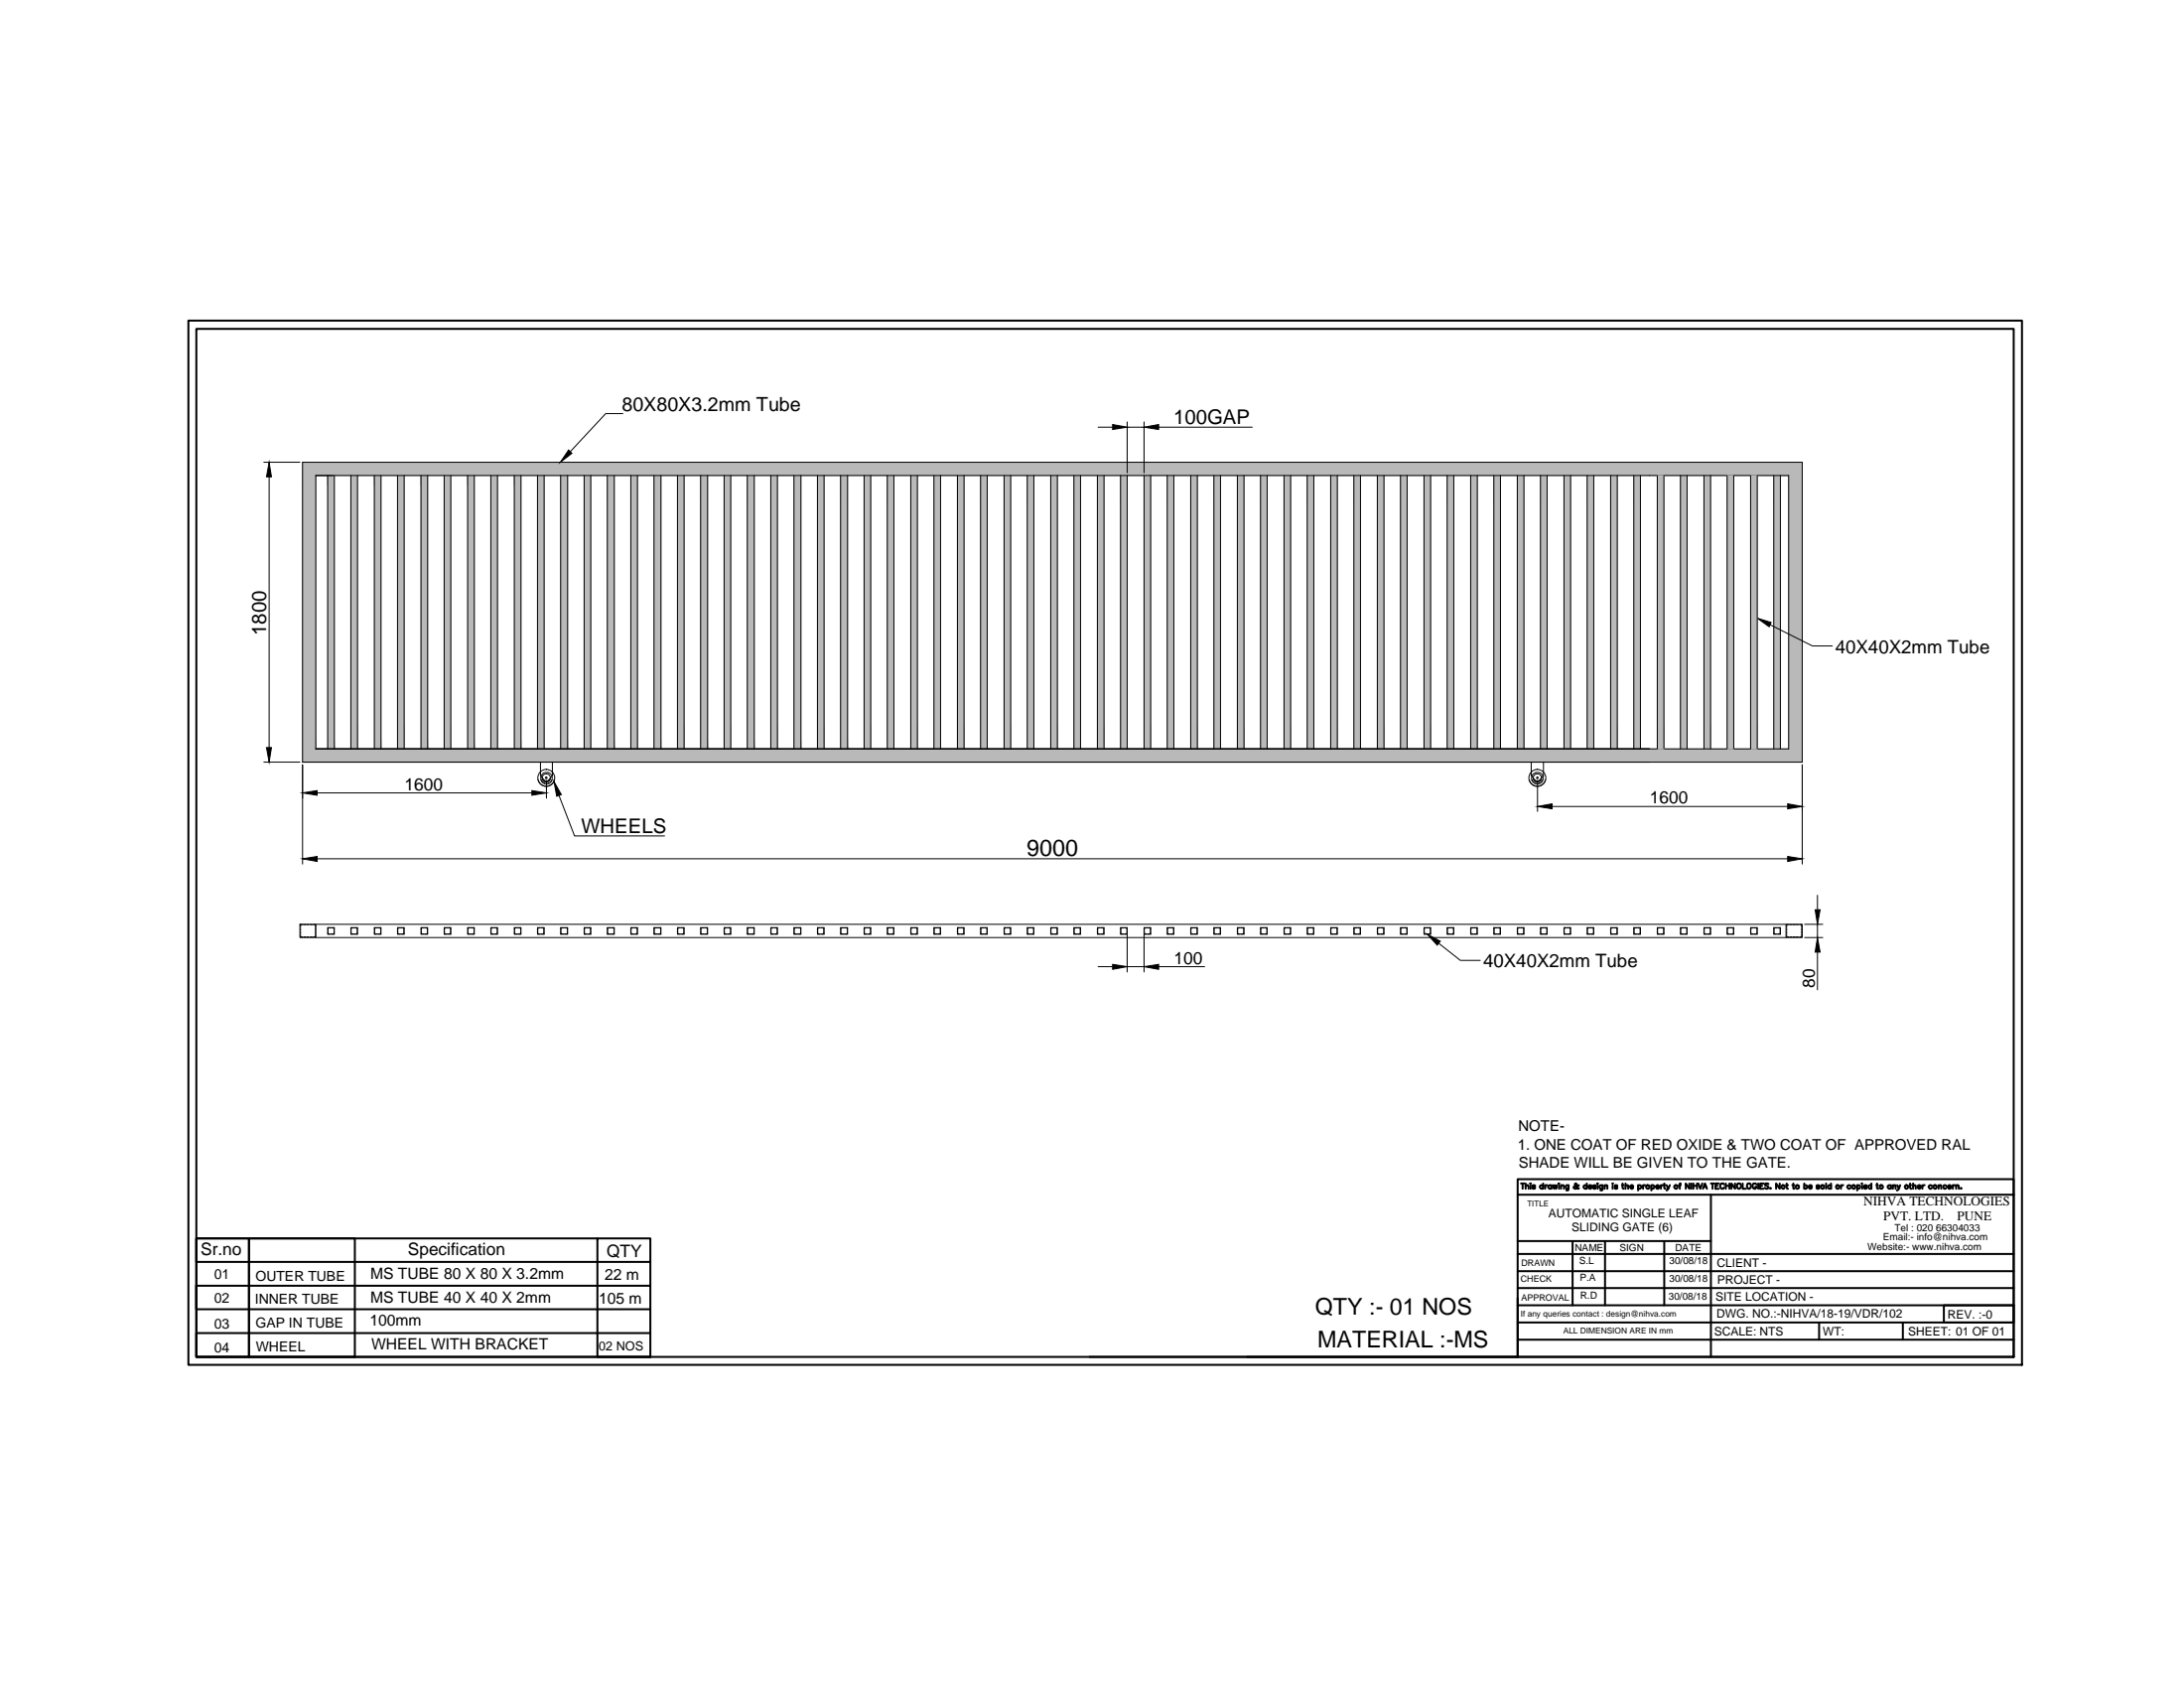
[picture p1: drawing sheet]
<svg xmlns="http://www.w3.org/2000/svg" width="279mm" height="216mm" viewBox="0 0 279 216" stroke-linecap="round" stroke-linejoin="round" font-family="sans-serif">
<!-- layer: 0 -->
<g fill="#b9b9b9" stroke="#b9b9b9" stroke-width=".13">
<path d="M226.9 60.8v35h.9zM226.9 60.8h.9v35z"/>
<path d="M215 60.8v35h.8zM215 60.8h.8v35z"/>
<path d="M218 60.8v35h.8zM218 60.8h.8v35z"/>
<path d="M38.7 59.1v1.7h191.9zM38.7 59.1h191.9v1.7z"/>
<path d="M228.8 60.8v35h1.8zM228.8 60.8h1.8v35z"/>
<path d="M38.7 60.8v35h1.7zM38.7 60.8h1.7v35z"/>
<path d="M38.7 95.8v1.7h191.9zM38.7 95.8h191.9v1.7z"/>
<path d="M41.9 60.8v35h.9zM41.9 60.8h.9v35z"/>
<path d="M116.5 60.8v35h.9zM116.5 60.8h.9v35z"/>
<path d="M113.5 60.8v35h.9zM113.5 60.8h.9v35z"/>
<path d="M110.5 60.8v35h.9zM110.5 60.8h.9v35z"/>
<path d="M107.5 60.8v35h.9zM107.5 60.8h.9v35z"/>
<path d="M104.6 60.8v35h.8zM104.6 60.8h.8v35z"/>
<path d="M101.6 60.8v35h.9zM101.6 60.8h.9v35z"/>
<path d="M98.6 60.8v35h.9zM98.6 60.8h.9v35z"/>
<path d="M95.6 60.8v35h.9zM95.6 60.8h.9v35z"/>
<path d="M92.6 60.8v35h.9zM92.6 60.8h.9v35z"/>
<path d="M89.6 60.8v35h.9zM89.6 60.8h.9v35z"/>
<path d="M86.7 60.8v35h.8zM86.7 60.8h.8v35z"/>
<path d="M83.7 60.8v35h.9zM83.7 60.8h.9v35z"/>
<path d="M80.7 60.8v35h.8zM80.7 60.8h.8v35z"/>
<path d="M77.7 60.8v35h.9zM77.7 60.8h.9v35z"/>
<path d="M74.7 60.8v35h.9zM74.7 60.8h.9v35z"/>
<path d="M71.7 60.8v35h.9zM71.7 60.8h.9v35z"/>
<path d="M68.8 60.8v35h.8zM68.8 60.8h.8v35z"/>
<path d="M65.8 60.8v35h.8zM65.8 60.8h.8v35z"/>
<path d="M62.8 60.8v35h.8zM62.8 60.8h.8v35z"/>
<path d="M59.8 60.8v35h.9zM59.8 60.8h.9v35z"/>
<path d="M56.8 60.8v35h.9zM56.8 60.8h.9v35z"/>
<path d="M53.9 60.8v35h.8zM53.9 60.8h.8v35z"/>
<path d="M50.9 60.8v35h.8zM50.9 60.8h.8v35z"/>
<path d="M47.9 60.8v35h.8zM47.9 60.8h.8v35z"/>
<path d="M44.9 60.8v35h.8zM44.9 60.8h.8v35z"/>
<path d="M191.1 60.8v35h.9zM191.1 60.8h.9v35z"/>
<path d="M194.1 60.8v35h.9zM194.1 60.8h.9v35z"/>
<path d="M197.1 60.8v35h.8zM197.1 60.8h.8v35z"/>
<path d="M200.1 60.8v35h.8zM200.1 60.8h.8v35z"/>
<path d="M203 60.8v35h.9zM203 60.8h.9v35z"/>
<path d="M206.1 60.8v35h.8zM206.1 60.8h.8v35z"/>
<path d="M209 60.8v35h.9zM209 60.8h.9v35z"/>
<path d="M131.4 60.8v35h.9zM131.4 60.8h.9v35z"/>
<path d="M128.5 60.8v35h.8zM128.5 60.8h.8v35z"/>
<path d="M125.4 60.8v35h.9zM125.4 60.8h.9v35z"/>
<path d="M122.5 60.8v35h.8zM122.5 60.8h.8v35z"/>
<path d="M119.5 60.8v35h.8zM119.5 60.8h.8v35z"/>
<path d="M188.1 60.8v35h.9zM188.1 60.8h.9v35z"/>
<path d="M185.1 60.8v35h.9zM185.1 60.8h.9v35z"/>
<path d="M182.2 60.8v35h.8zM182.2 60.8h.8v35z"/>
<path d="M179.2 60.8v35h.8zM179.2 60.8h.8v35z"/>
<path d="M176.2 60.8v35h.9zM176.2 60.8h.9v35z"/>
<path d="M173.2 60.8v35h.8zM173.2 60.8h.8v35z"/>
<path d="M170.2 60.8v35h.9zM170.2 60.8h.9v35z"/>
<path d="M167.2 60.8v35h.9zM167.2 60.8h.9v35z"/>
<path d="M164.3 60.8v35h.8zM164.3 60.8h.8v35z"/>
<path d="M161.3 60.8v35h.8zM161.3 60.8h.8v35z"/>
<path d="M158.3 60.8v35h.8zM158.3 60.8h.8v35z"/>
<path d="M155.3 60.8v35h.8zM155.3 60.8h.8v35z"/>
<path d="M152.3 60.8v35h.9zM152.3 60.8h.9v35z"/>
<path d="M149.3 60.8v35h.9zM149.3 60.8h.9v35z"/>
<path d="M146.4 60.8v35h.8zM146.4 60.8h.8v35z"/>
<path d="M143.4 60.8v35h.8zM143.4 60.8h.8v35z"/>
<path d="M140.4 60.8v35h.8zM140.4 60.8h.8v35z"/>
<path d="M137.4 60.8v35h.8zM137.4 60.8h.8v35z"/>
<path d="M134.4 60.8v35h.9zM134.4 60.8h.9v35z"/>
<path d="M212 60.8v35h.9zM212 60.8h.9v35z"/>
<path d="M221 60.8v35h.8zM221 60.8h.8v35z"/>
<path d="M224 60.8v35h.8zM224 60.8h.8v35z"/>
</g>
<g fill="none" stroke="#000" stroke-width=".13">
<path d="M33.8 59.1h4.6M38.7 59.1h191.9v38.4h-191.9zM79.7 52.9h-2.2l-4.5 4.9M140.5 54.6h1.8M144.2 54v6.5M144.2 54.6h2.2M146.4 54v6.5M148.2 54.6h12M34.4 61v34.6M40.4 60.8h188.4v35h-188.4zM41.9 60.8v35M42.8 60.8v35"/>
<path d="M44.9 60.8v35M45.7 60.8v35M47.9 60.8v35M48.7 60.8v35M50.9 60.8v35M51.7 60.8v35M53.9 60.8v35M54.7 60.8v35M56.8 60.8v35M57.7 60.8v35M59.8 60.8v35M60.7 60.8v35"/>
<path d="M62.8 60.8v35M63.6 60.8v35M65.8 60.8v35M66.6 60.8v35M68.8 60.8v35M69.6 60.8v35M71.7 60.8v35M72.6 60.8v35M74.7 60.8v35M75.6 60.8v35M77.7 60.8v35M78.6 60.8v35"/>
<path d="M80.7 60.8v35M81.5 60.8v35M83.7 60.8v35M84.6 60.8v35M86.7 60.8v35M87.5 60.8v35M89.6 60.8v35M90.5 60.8v35M92.6 60.8v35M93.5 60.8v35M95.6 60.8v35M96.5 60.8v35"/>
<path d="M98.6 60.8v35M99.5 60.8v35M101.6 60.8v35M102.5 60.8v35M104.6 60.8v35M105.4 60.8v35M107.5 60.8v35M108.4 60.8v35M110.5 60.8v35M111.4 60.8v35M113.5 60.8v35M114.4 60.8v35"/>
<path d="M116.5 60.8v35M117.4 60.8v35M119.5 60.8v35M120.3 60.8v35M122.5 60.8v35M123.3 60.8v35M125.4 60.8v35M126.3 60.8v35M128.5 60.8v35M129.3 60.8v35M131.4 60.8v35M132.3 60.8v35"/>
<path d="M134.4 60.8v35M135.3 60.8v35M137.4 60.8v35M138.2 60.8v35M140.4 60.8v35M141.2 60.8v35M143.4 60.8v35M144.2 60.8v35M146.4 60.8v35M147.2 60.8v35M149.3 60.8v35M150.2 60.8v35"/>
<path d="M152.3 60.8v35M153.2 60.8v35M155.3 60.8v35M156.1 60.8v35M158.3 60.8v35M159.1 60.8v35M161.3 60.8v35M162.1 60.8v35M164.3 60.8v35M165.1 60.8v35M167.2 60.8v35M168.1 60.8v35"/>
<path d="M170.2 60.8v35M171.1 60.8v35M173.2 60.8v35M174 60.8v35M176.2 60.8v35M177.1 60.8v35M179.2 60.8v35M180 60.8v35M182.2 60.8v35M183 60.8v35M185.1 60.8v35M186 60.8v35"/>
<path d="M188.1 60.8v35M189 60.8v35M191.1 60.8v35M192 60.8v35M194.1 60.8v35M195 60.8v35M197.1 60.8v35M197.9 60.8v35M200.1 60.8v35M200.9 60.8v35M203 60.8v35M203.9 60.8v35"/>
<path d="M206.1 60.8v35M206.9 60.8v35M209 60.8v35M209.9 60.8v35M212 60.8v35M212.9 60.8v35M215 60.8v35M215.8 60.8v35M218 60.8v35M218.8 60.8v35M221 60.8v35M221.8 60.8v35"/>
<path d="M224 60.8v35M224.8 60.8v35M226.5 79.9l5.4 2.7h2.5M226.9 60.8v35M227.8 60.8v35M33.8 97.5h4.6M38.7 97.8v12.7M68.8 99.7a1.08 1.08 0 0 0 1.1 .9 1.08 1.08 0 0 0 1-.9M69.1 97.5v1.7l.6 .7h.4l.6-.7v-1.7M69.2 99.4v.2M69.2 99.8l.1 .1M69.2 99.6v.2"/>
<path d="M69.2 99.8l.2 .2M69.2 99.2v.1M69.4 100v.1M69.4 99l-.1 .2M69.4 99.7a.53 .53 0 0 0 .5 .3 .53 .53 0 0 0 .5-.3M69.5 98.9l-.1 .1M69.7 98.8l-.2 .1M69.7 98.8h.2M69.9 99.9v2.2M69.9 98.8h.2M70.1 98.8l.1 .1M70.3 98.9l.1 .1"/>
<path d="M70.5 99v.1M70.5 99.9l-.2 .2M70.6 99.2v.1M70.6 99.9v-.1l-.1 .2M70.6 99.4l.1 .1M70.6 99.6v.1M195.6 99.7a1.08 1.08 0 0 0 1.1 .9 1.08 1.08 0 0 0 1-.9M195.9 97.5v1.7l.5 .7h.5l.6-.7v-1.7M195.9 99.4v.2M195.9 99.6l.1 .3M196 99.2v.1M196 99.8l.1 .1"/>
<path d="M196.1 99.9v.1M196.1 100l.3 .2M196.1 99l-.1 .2M196.2 99.7a.53 .53 0 0 0 .5 .3 .53 .53 0 0 0 .5-.3M196.3 98.9l-.2 .1M196.4 98.8l-.1 .1M196.5 98.8h.1M196.7 98.8h.1M196.7 99.9v3.9M196.9 98.8l.1 .1M197.1 98.9l.1 .1M197.2 99.9l-.1 .2"/>
<path d="M197.2 99l.1 .1M197.3 99.2l.1 .1M197.3 99.9l.1-.1-.2 .2M197.4 99.4v.1M197.4 99.6v.1M230.6 97.8v12.7M38.4 118.2h192.2v1.7h-192.2zM38.5 119.5v.3h.2M38.5 118.7v.3M38.5 119.1v.3M38.7 118.3h-.2v.3M38.8 119.8h.3"/>
<path d="M38.8 118.3h.3M39.3 119.8h.2M39.3 118.3h.2M39.7 119.8h.2M39.7 118.3h.2M40.1 118.3h.3v.3M40.4 118.7v.3M40.4 119.1v.3M40.4 119.5v.3h-.3M40.4 118.2v1.7M40.6 109.8h188.1M40.6 101.4h27.4"/>
<path d="M41.9 118.6h.9v.9h-.9zM42 119.1v.4h.3M42.3 118.7h-.3v.3M42.4 118.7h.3v.3M42.7 119.1v.4h-.3M44.9 118.6h.8v.9h-.8zM44.9 119.1v.4h.4M45.3 118.7h-.4v.3M45.4 118.7h.3v.3M45.7 119.1v.4h-.3M47.9 118.6h.8v.9h-.8zM47.9 119.1v.4h.3"/>
<path d="M48.2 118.7h-.3v.3M48.4 118.7h.3v.3M48.7 119.1v.4h-.3M50.9 118.6h.8v.9h-.8zM50.9 119.1v.4h.3M51.2 118.7h-.3v.3M51.4 118.7h.3v.3M51.7 119.1v.4h-.3M53.9 118.6h.8v.9h-.8zM53.9 119.1v.4h.3M54.2 118.7h-.3v.3M54.3 118.7h.4v.3"/>
<path d="M54.7 119.1v.4h-.4M56.8 118.6h.9v.9h-.9zM56.9 119.1v.4h.3M57.2 118.7h-.3v.3M57.3 118.7h.3v.3M57.6 119.1v.4h-.3M59.8 118.6h.9v.9h-.9zM59.9 119.1v.4h.3M60.2 118.7h-.3v.3M60.3 118.7h.3v.3M60.6 119.1v.4h-.3M62.8 118.6h.8v.9h-.8z"/>
<path d="M62.8 119.1v.4h.3M63.1 118.7h-.3v.3M63.3 118.7h.3v.3M63.6 119.1v.4h-.3M65.8 118.6h.8v.9h-.8zM65.8 119.1v.4h.3M66.1 118.7h-.3v.3M66.3 118.7h.3v.3M66.6 119.1v.4h-.3M68.8 118.6h.8v.9h-.8zM68.8 119.1v.4h.3M69.1 118.7h-.3v.3"/>
<path d="M69.3 118.7h.3v.3M69.4 100.1h.1M69.5 100.1l.1 .1M69.6 100.1l.1 .1M69.6 119.1v.4h-.3M69.7 100.2h.1M69.7 100.2l.2 .1M69.9 100.2h.1M70.2 100.2l-.3 .1M70.2 100.1v.1M70.4 100.1l-.2 .1M71.5 101.8l2 5.1h11.5"/>
<path d="M71.7 118.6h.9v.9h-.9zM71.8 119.1v.4h.3M72.1 118.7h-.3v.3M72.2 118.7h.4v.3M72.6 119.1v.4h-.4M74.7 118.6h.9v.9h-.9zM74.8 119.1v.4h.3M75.1 118.7h-.3v.3M75.2 118.7h.3v.3M75.5 119.1v.4h-.3M77.7 118.6h.9v.9h-.9zM77.7 119.1v.4h.4"/>
<path d="M78.1 118.7h-.4v.3M78.2 118.7h.3v.3M78.5 119.1v.4h-.3M80.7 118.6h.8v.9h-.8zM80.7 119.1v.4h.3M81 118.7h-.3v.3M81.2 118.7h.3v.3M81.5 119.1v.4h-.3M83.7 118.6h.9v.9h-.9zM83.7 119.1v.4h.3M84 118.7h-.3v.3M84.2 118.7h.3v.3"/>
<path d="M84.5 119.1v.4h-.3M86.7 118.6h.8v.9h-.8zM86.7 119.1v.4h.3M87 118.7h-.3v.3M87.2 118.7h.3v.3M87.5 119.1v.4h-.3M89.6 118.6h.9v.9h-.9zM89.7 119.1v.4h.3M90 118.7h-.3v.3M90.1 118.7h.4v.3M90.5 119.1v.4h-.4M92.6 118.6h.9v.9h-.9z"/>
<path d="M92.7 119.1v.4h.3M93 118.7h-.3v.3M93.1 118.7h.3v.3M93.4 119.1v.4h-.3M95.6 118.6h.9v.9h-.9zM95.6 119.1v.4h.4M96 118.7h-.4v.3M96.1 118.7h.3v.3M96.4 119.1v.4h-.3M98.6 118.6h.9v.9h-.9zM98.7 119.1v.4h.2M98.9 118.7h-.2v.3"/>
<path d="M99.1 118.7h.3v.3M99.4 119.1v.4h-.3M101.6 118.6h.9v.9h-.9zM101.6 119.1v.4h.4M102 118.7h-.4v.3M102.1 118.7h.3v.3M102.4 119.1v.4h-.3M104.6 118.6h.8v.9h-.8zM104.6 119.1v.4h.3M104.9 118.7h-.3v.3M105.1 118.7h.3v.3M105.4 119.1v.4h-.3"/>
<path d="M107.5 118.6h.9v.9h-.9zM107.6 119.1v.4h.3M107.9 118.7h-.3v.3M108 118.7h.4v.3M108.4 119.1v.4h-.4M110.5 118.6h.9v.9h-.9zM110.6 119.1v.4h.3M110.9 118.7h-.3v.3M111.1 118.7h.3v.3M111.4 119.1v.4h-.3M113.5 118.6h.9v.9h-.9zM113.6 119.1v.4h.3"/>
<path d="M113.9 118.7h-.3v.3M114 118.7h.3v.3M114.3 119.1v.4h-.3M116.5 118.6h.9v.9h-.9zM116.6 119.1v.4h.3M116.9 118.7h-.3v.3M117 118.7h.3v.3M117.3 119.1v.4h-.3M119.5 118.6h.8v.9h-.8zM119.5 119.1v.4h.4M119.9 118.7h-.4v.3M120 118.7h.3v.3"/>
<path d="M120.3 119.1v.4h-.3M122.5 118.6h.8v.9h-.8zM122.5 119.1v.4h.3M122.8 118.7h-.3v.3M123 118.7h.3v.3M123.3 119.1v.4h-.3M125.4 118.6h.9v.9h-.9zM125.5 119.1v.4h.3M125.8 118.7h-.3v.3M126 118.7h.3v.3M126.3 119.1v.4h-.3M128.5 118.6h.8v.9h-.8z"/>
<path d="M128.5 119.1v.4h.3M128.8 118.7h-.3v.3M128.9 118.7h.4v.3M129.3 119.1v.4h-.4M131.4 118.6h.9v.9h-.9zM131.5 119.1v.4h.3M131.8 118.7h-.3v.3M131.9 118.7h.3v.3M132.2 119.1v.4h-.3M134.4 118.6h.9v.9h-.9zM134.5 119.1v.4h.3M134.8 118.7h-.3v.3"/>
<path d="M134.9 118.7h.3v.3M135.2 119.1v.4h-.3M137.4 118.6h.8v.9h-.8zM137.4 119.1v.4h.4M137.8 118.7h-.4v.3M137.9 118.7h.3v.3M138.2 119.1v.4h-.3M140.4 118.6h.8v.9h-.8zM140.4 119.1v.4h.3M140.7 118.7h-.3v.3M140.9 118.7h.3v.3M141.2 119.1v.4h-.3"/>
<path d="M143.4 119.1v.4h.3M143.7 118.7h-.3v.3M143.9 118.7h.3v.3M144.2 119.1v.4h-.3M144.2 119.5h-.8v-.9h.8v5.7M146.4 119.5h.8v-.9h-.8v5.7M146.4 119.1v.4h.3M146.7 118.7h-.3v.3M146.8 118.7h.4v.3M147.2 119.1v.4h-.4M149.3 118.6h.9v.9h-.9zM149.4 119.1v.4h.3"/>
<path d="M149.7 118.7h-.3v.3M149.8 118.7h.3v.3M150.1 119.1v.4h-.3M152.3 118.6h.9v.9h-.9zM152.4 119.1v.4h.3M152.7 118.7h-.3v.3M152.8 118.7h.3v.3M153.1 119.1v.4h-.3M155.3 118.6h.8v.9h-.8zM155.3 119.1v.4h.4M155.7 118.7h-.4v.3M155.8 118.7h.3v.3"/>
<path d="M156.1 119.1v.4h-.3M158.3 118.6h.8v.9h-.8zM158.3 119.1v.4h.3M158.6 118.7h-.3v.3M158.8 118.7h.3v.3M159.1 119.1v.4h-.3M161.3 118.6h.8v.9h-.8zM161.3 119.1v.4h.3M161.6 118.7h-.3v.3M161.8 118.7h.3v.3M162.1 119.1v.4h-.3M164.3 118.6h.8v.9h-.8z"/>
<path d="M164.3 119.1v.4h.3M164.6 118.7h-.3v.3M164.7 118.7h.4v.3M165.1 119.1v.4h-.4M167.2 118.6h.9v.9h-.9zM167.3 119.1v.4h.3M167.6 118.7h-.3v.3M167.7 118.7h.3v.3M168 119.1v.4h-.3M170.2 118.6h.9v.9h-.9zM170.3 119.1v.4h.3M170.6 118.7h-.3v.3"/>
<path d="M170.7 118.7h.3v.3M171 119.1v.4h-.3M173.2 118.6h.8v.9h-.8zM173.2 119.1v.4h.4M173.6 118.7h-.4v.3M173.7 118.7h.3v.3M174 119.1v.4h-.3M176.2 118.6h.9v.9h-.9zM176.2 119.1v.4h.3M176.5 118.7h-.3v.3M176.7 118.7h.3v.3M177 119.1v.4h-.3"/>
<path d="M179.2 118.6h.8v.9h-.8zM179.2 119.1v.4h.3M179.5 118.7h-.3v.3M179.7 118.7h.3v.3M180 119.1v.4h-.3M182.2 118.6h.8v.9h-.8zM182.2 119.1v.4h.3M182.5 118.7h-.3v.3M182.6 118.7h.4v.3M183 119.1v.4h-.4M185.1 118.6h.9v.9h-.9zM185.2 119.1v.4h.3"/>
<path d="M185.5 118.7h-.3v.3M185.6 118.7h.3v.3M185.9 119.1v.4h-.3M188.1 118.6h.9v.9h-.9zM188.2 119.1v.4h.3M188.5 118.7h-.3v.3M188.6 118.7h.3v.3M188.9 119.1v.4h-.3M191.1 118.6h.9v.9h-.9zM191.1 119.1v.4h.4M191.5 118.7h-.4v.3M191.6 118.7h.3v.3"/>
<path d="M191.9 119.1v.4h-.3M194.1 118.6h.9v.9h-.9zM194.2 119.1v.4h.3M194.5 118.7h-.3v.3M194.6 118.7h.3v.3M194.9 119.1v.4h-.3M196.3 100.1l.3 .1M196.5 100.2l.2 .1M196.6 100.2h.2M196.9 100.2l-.2 .1M197 100.1l-.1 .1M197.1 118.6h.8v.9h-.8z"/>
<path d="M197.1 100.1l-.1 .1M197.1 119.1v.4h.4M197.5 118.7h-.4v.3M197.6 118.7h.3v.3M197.9 119.1v.4h-.3M198.6 103.2h30.1M200.1 118.6h.8v.9h-.8zM200.1 119.1v.4h.3M200.4 118.7h-.3v.3M200.5 118.7h.4v.3M200.9 119.1v.4h-.4M203 118.6h.9v.9h-.9z"/>
<path d="M203.1 119.1v.4h.3M203.4 118.7h-.3v.3M203.6 118.7h.2v.3M203.8 119.1v.4h-.2M206.1 118.6h.8v.9h-.8zM206.1 119.1v.4h.3M206.4 118.7h-.3v.3M206.5 118.7h.4v.3M206.9 119.1v.4h-.4M209 118.6h.9v.9h-.9zM209.1 119.1v.4h.3M209.4 118.7h-.3v.3"/>
<path d="M209.5 118.7h.3v.3M209.8 119.1v.4h-.3M212 118.6h.9v.9h-.9zM212.1 119.1v.4h.3M212.4 118.7h-.3v.3M212.5 118.7h.3v.3M212.8 119.1v.4h-.3M215 118.6h.8v.9h-.8zM215 119.1v.4h.4M215.4 118.7h-.4v.3M215.5 118.7h.3v.3M215.8 119.1v.4h-.3"/>
<path d="M218 118.6h.8v.9h-.8zM218 119.1v.4h.3M218.3 118.7h-.3v.3M218.5 118.7h.3v.3M218.8 119.1v.4h-.3M221 118.6h.8v.9h-.8zM221 119.1v.4h.3M221.3 118.7h-.3v.3M221.5 118.7h.3v.3M221.8 119.1v.4h-.3M224 118.6h.8v.9h-.8zM224 119.1v.4h.3"/>
<path d="M224.3 118.7h-.3v.3M224.4 118.7h.4v.3M224.8 119.1v.4h-.4M226.9 118.6h.9v.9h-.9zM227 119.1v.4h.3M227.3 118.7h-.3v.3M227.4 118.7h.3v.3M227.7 119.1v.4h-.3M228.5 118.2v1.7M228.6 119.5v.3h.3M228.6 118.7v.3M228.6 119.1v.3"/>
<path d="M228.9 118.3h-.3v.3M229 119.8h.2M229 118.3h.2M229.4 119.8h.3M229.4 118.3h.3M229.8 119.8h.3M229.8 118.3h.3M230.2 118.3h.3v.3M230.5 119.5v.3h-.3M230.5 118.7v.3M230.5 119.1v.3M230.9 118.2h2.3"/>
<path d="M230.9 119.9h2.3M232.5 114.5v1.9M232.5 118.2v1.7M140.5 123.6h1.8M144.2 123.6h2.2M148.2 123.6h5.9M184 120.6l2.8 2.2h2.6M232.5 121.8v4.8"/>
<circle cx="69.9" cy="99.5" r="1.08"/>
<circle cx="69.9" cy="99.5" r=".53"/>
<circle cx="69.9" cy="99.5" r=".11"/>
<circle cx="196.7" cy="99.5" r="1.08"/>
<circle cx="196.7" cy="99.5" r=".11"/>
<circle cx="196.7" cy="99.5" r=".53"/>
</g>
<g fill="#000" stroke="#000" stroke-width=".13">
<path d="M72.7 57.6l.5 .4-1.5 1.1zM142.3 54.3l1.9 .3-1.9 .3zM146.4 54.6l1.8-.3v.6zM34.4 59.1l.3 1.9h-.6zM34.1 95.6h.6l-.3 1.9zM224.8 79.1l1.8 .5-.3 .6zM38.7 109.8l1.9-.3v.7zM38.7 101.4l1.9-.3v.6zM68 101.1l1.9 .3-1.9 .3zM70.9 100l.9 1.6-.6 .2zM196.7 103.2l1.9-.4v.6zM228.7 109.5l1.9 .3-1.9 .4z"/>
<path d="M228.7 102.8l1.9 .4-1.9 .2zM232.2 116.4h.6l-.3 1.8zM142.3 123.3l1.9 .3-1.9 .4zM146.4 123.6l1.8-.3v.7zM182.6 119.5l1.6 .9-.3 .5zM232.5 119.9l.3 1.9h-.6z"/>
</g>
<g fill="none" stroke="#000" stroke-width=".25">
<path d="M24.1 41h234.6v133.6h-234.6zM25.1 42.1h232.5v131.5h-232.5zM25.1 158.4h6.7v15.2h-6.7zM31.8 158.4h13.6v15.2h-13.6zM76.4 158.4h-51.3v3h58.1M76.4 158.4h6.8v15.2h-6.8zM194.2 152.8v20.8M194.2 158.7h24.7M194.6 151.4h.4M194.8 151.4v.6M195.2 151.7l.3-.1 .1 .4M195.2 151.4v.6"/>
<path d="M195.8 151.4h.1M195.8 151.6v.4M196.4 151.7l-.1-.1-.3 .1 .1 .1h.2l.1 .2h-.2l-.2-.1M197.4 151.7a.23 .23 0 0 0-.3-.1 .23 .23 0 0 0 0 .4 .23 .23 0 0 0 .3-.1M197.4 151.4v.6M197.7 151.6v.4M197.9 151.6h-.1l-.1 .2M198.5 151.7a.23 .23 0 0 0-.4-.1 .23 .23 0 0 0 0 .4 .23 .23 0 0 0 .4-.1M198.5 151.6v.4M198.7 151.6l.1 .4 .1-.4 .2 .4 .1-.4M199.4 151.4h.1zM199.4 151.6v.4"/>
<path d="M199.7 151.7l.2-.1h.1l.1 .4M199.7 151.6v.4M200.7 151.6l-.1 .6h-.2M200.7 151.7l-.2-.1a.23 .23 0 0 0-.2 .3 .23 .23 0 0 0 .3 .1l.1-.1M201.2 158.7v8.2M202 151.6h-.1a.44 .44 0 0 1-.5 .4l-.1-.2 .4-.3-.1-.1h-.1v.2l.3 .4h.1h.1M203 151.7a.23 .23 0 0 0-.3-.1 .23 .23 0 0 0 0 .4 .23 .23 0 0 0 .3-.1M203 151.4v.6M203.2 151.8h.4v-.2a.23 .23 0 0 0-.4 .2 .23 .23 0 0 0 .4 .2v-.1M204.2 151.7l-.2-.1-.2 .1 .1 .1h.2v.2h-.2l-.1-.1M204.4 151.4h.1M204.4 151.6v.4"/>
<path d="M205 151.6v.6h-.3M205 151.7a.23 .23 0 0 0-.3-.1 .23 .23 0 0 0 0 .4 .23 .23 0 0 0 .3-.1M205.3 151.7l.2-.1h.1v.4M205.3 151.6v.4M205.3 158.7v8.2M206.3 151.4h.1M206.3 151.6v.4M206.9 151.7l-.1-.1-.2 .1v.1h.3v.2h-.2l-.1-.1M207.5 151.6h.2M207.6 151.4v.5l.1 .1M208 151.7l.1-.1h.2v.4M208 151.4v.6"/>
<path d="M208.5 151.8h.4l-.1-.2a.23 .23 0 0 0-.2 .3 .23 .23 0 0 0 .3 .1v-.1M209.6 151.7a.23 .23 0 0 1 .3-.1 .23 .23 0 0 1 0 .4 .23 .23 0 0 1-.3-.1M209.6 151.6v.7M210.2 151.6v.4M210.5 151.6h-.2l-.1 .2M211.3 151.7l.1-.1a.23 .23 0 0 1 .2 .3 .23 .23 0 0 1-.3 .1v-.1M211.3 151.6v.7M211.9 151.8h.3l-.1-.2a.23 .23 0 0 0-.2 .3 .23 .23 0 0 0 .3 .1v-.1M212.5 151.6v.4M212.7 151.6l-.2 .1v.1M212.8 151.6h.2M212.9 151.4v.5l.2 .1"/>
<path d="M212.9 158.7v8.2M213.2 151.6l.2 .4 .2-.4M213.4 152l-.2 .3M214.8 151.6h.2M215 151.4h-.1v.6M216.1 151.4v.6l-.4-.6v.6M216.4 151.4v.6M216.6 151.4v.6M216.6 151.7h.5M217.1 151.4v.6M217.3 151.4l.2 .6 .3-.6M217.9 152l.2-.6 .3 .6"/>
<path d="M217.9 151.8h.4M218.9 151.4h.4M218.9 152.8v20.8M219.1 151.4v.6M219.5 151.7h.2M219.9 151.4h-.4v.6h.4M220.6 151.5a.27 .27 0 0 0-.3-.1 .27 .27 0 0 0-.2 .2v.2a.26 .26 0 0 0 .2 .2 .26 .26 0 0 0 .3-.1M220.8 151.7h.4M220.8 151.4v.6M221.2 151.4v.6M222 151.4v.6l-.5-.6v.6M222.2 151.5a.27 .27 0 0 1 .3-.1 .27 .27 0 0 1 .2 .2v.2a.25 .25 0 0 1-.2 .3 .25 .25 0 0 1-.3-.3z"/>
<path d="M222.9 151.4v.6h.5M223.5 151.5l.1-.1a.34 .34 0 0 1 .4 .3 .34 .34 0 0 1-.3 .3l-.2-.2zM224.7 151.5a.27 .27 0 0 0-.3-.1 .27 .27 0 0 0-.2 .2v.2a.25 .25 0 0 0 .3 .3 .25 .25 0 0 0 .2-.3h-.1M224.9 151.4v.6M225.2 151.7h.2M225.6 151.4h-.4v.6h.4M226.2 151.5v-.1h-.3l-.1 .1v.1l.3 .1 .1 .2-.1 .1-.3-.1M226.5 152h.1M227.7 151.4v.6l-.5-.6v.6M228.5 151.6h.2M228.6 151.4v.5l.1 .1M229.3 151.6h.2"/>
<path d="M229.4 151.4v.6h.1M230.8 151.7l.1-.1a.23 .23 0 0 1 .3 .3 .23 .23 0 0 1-.3 .1l-.1-.1M230.8 151.4v.6M231.4 151.8h.4l-.1-.2a.21 .21 0 0 0-.2 .1 .21 .21 0 0 0 0 .3 .21 .21 0 0 0 .3-.1M232.8 151.7l-.2-.1-.2 .1 .3 .1v.2h-.2l-.1-.1M233.6 151.4v.6M234.2 151.7a.23 .23 0 0 0-.3-.1 .23 .23 0 0 0 0 .4 .23 .23 0 0 0 .3-.1M234.2 151.4v.6M235.5 151.6v.4M235.8 151.6l-.2 .1-.1 .1M236.7 151.7a.23 .23 0 0 0-.3-.1 .23 .23 0 0 0 0 .4 .23 .23 0 0 0 .3-.1M237.6 151.7l.1-.1a.23 .23 0 0 1 .3 .3 .23 .23 0 0 1-.4 .1v-.1"/>
<path d="M237.6 151.6v.7M238.2 151.4h.1M238.2 151.6v.4M238.4 151.8h.4v-.2a.23 .23 0 0 0-.4 .2 .23 .23 0 0 0 .4 .2v-.1M239.4 151.7l-.1-.1a.23 .23 0 0 0-.3 .3 .23 .23 0 0 0 .4 .1v-.1M239.4 151.4v.6M240 151.6h.3M240.1 151.4v.5l.2 .1M241.9 151.7a.23 .23 0 0 0-.3-.1 .23 .23 0 0 0 0 .4 .23 .23 0 0 0 .3-.1M241.9 151.6v.4M242.2 151.7l.1-.1h.2v.4M242.2 151.6v.4"/>
<path d="M242.7 151.6l.2 .4 .2-.4M242.9 152l-.2 .3M244.3 151.6h.2M244.4 151.4v.5l.1 .1M244.7 151.7l.2-.1h.1l.1 .4M244.7 151.4v.6M245.3 151.8h.4v-.1a.22 .22 0 0 0-.4 0 .22 .22 0 0 0 .2 .3l.2-.1M245.9 151.6v.4M246.2 151.6l-.2 .1-.1 .1M247.2 151.7a.23 .23 0 0 0-.4-.1 .23 .23 0 0 0 0 .4 .23 .23 0 0 0 .4-.1M248 151.7l.2-.1h.1v.4M248 151.6v.4"/>
<path d="M249 151.7l-.2-.1a.23 .23 0 0 0-.2 .3 .23 .23 0 0 0 .3 .1l.1-.1M249.2 151.8h.4l-.2-.2a.23 .23 0 0 0-.2 .3 .23 .23 0 0 0 .3 .1l.1-.1M249.8 151.6v.4M250.1 151.6l-.3 .1v.1M250.2 151.7l.3-.1 .1 .4M250.2 151.6v.4M250.8 152h.1zM257.6 152.8h-63.4v-2h63.4v22.8M25.1 164.4v3M83.2 164.5h-58.1v3h58.1M83.2 170.5h-58.1v3.1h58.1M139.4 173.6h118.2"/>
<path d="M194.2 166v7.6h-34.6M194.2 166.9h63.4M194.2 164.7h63.4M194.2 162.6h63.4M194.2 160.4h63.4M194.2 169.1h63.4M194.2 171.4h63.4M232.7 169.1v2.3M243.4 169.1v2.3M248.7 166.9h8.9v2.2h-8.9z"/>
<circle cx="210.8" cy="151.8" r=".23"/>
<circle cx="214.4" cy="151.8" r=".23"/>
<circle cx="228.1" cy="151.8" r=".21"/>
<circle cx="229.9" cy="151.8" r=".23"/>
<circle cx="233.2" cy="151.8" r=".23"/>
<circle cx="235.1" cy="151.8" r=".21"/>
<circle cx="237.1" cy="151.8" r=".23"/>
<circle cx="240.7" cy="151.8" r=".21"/>
<circle cx="243.9" cy="151.8" r=".21"/>
<circle cx="247.6" cy="151.8" r=".23"/>
</g>
<g font-size="3">
<text x="131.3" y="109.5">9000</text>
<text x="168.2" y="168.2">QTY :- 01 NOS</text>
<text x="168.5" y="172.3">MATERIAL :-MS</text>
</g>
<g font-size="2.6">
<text x="150.1" y="54.3">100GAP</text>
<text x="34.1" y="81.3" transform="rotate(-90 34.1 81.3)">1800</text>
<text x="74.4" y="106.5">WHEELS</text>
</g>
<text font-size="2.5" x="79.6" y="52.5">80X80X3.2mm Tube</text>
<g font-size="2.4">
<text x="234.8" y="83.5">40X40X2mm Tube</text>
<text x="189.8" y="123.7">40X40X2mm Tube</text>
</g>
<g font-size="2.2">
<text x="51.7" y="101.1">1600</text>
<text x="211" y="102.8">1600</text>
<text x="150.2" y="123.3">100</text>
<text x="232.2" y="126.4" transform="rotate(-90 232.2 126.4)">80</text>
<text x="25.7" y="160.6">Sr.no</text>
<text x="52.2" y="160.6">Specification</text>
<text x="77.6" y="160.8">QTY</text>
</g>
<g font-size="2">
<text x="47.4" y="163.5">MS TUBE 80 X 80 X 3.2mm</text>
<text x="47.4" y="166.6">MS TUBE 40 X 40 X 2mm</text>
<text x="76.6" y="166.7">105 m</text>
<text x="77.4" y="163.7">22 m</text>
<text x="47.3" y="169.6">100mm</text>
<text x="47.5" y="172.6">WHEEL WITH BRACKET</text>
</g>
<g font-size="1.9">
<text x="194.2" y="147">1. ONE COAT OF RED OXIDE &amp; TWO COAT OF APPROVED RAL</text>
<text x="194.2" y="144.7">NOTE-</text>
<text x="194.3" y="149.3">SHADE WILL BE GIVEN TO THE GATE.</text>
</g>
<g font-size="1.8">
<text x="27.4" y="163.6">01</text>
<text x="27.4" y="166.6">02</text>
<text x="32.6" y="166.8">INNER TUBE</text>
<text x="32.7" y="163.8">OUTER TUBE</text>
<text x="27.4" y="169.9">03</text>
<text x="27.4" y="172.9">04</text>
<text x="32.7" y="169.8">GAP IN TUBE</text>
<text x="32.7" y="172.8">WHEEL</text>
</g>
<g font-size="1.7">
<text x="238.4" y="154.2">NIHVA TECHNOLOGIES</text>
<text x="240.9" y="156.1">PVT. LTD.</text>
<text x="250.4" y="156.1">PUNE</text>
</g>
<text font-size="1.6" x="76.6" y="172.7">02 NOS</text>
<g font-size="1.5">
<text x="198.1" y="155.7">AUTOMATIC SINGLE LEAF</text>
<text x="201.1" y="157.5">SLIDING GATE (6)</text>
<text x="219.5" y="166.3">SITE LOCATION -</text>
<text x="219.6" y="162">CLIENT -</text>
<text x="219.7" y="164.2">PROJECT -</text>
<text x="219.3" y="170.8">SCALE: NTS</text>
<text x="219.6" y="168.6">DWG. NO.:-NIHVA/18-19/VDR/102</text>
<text x="233.2" y="170.8">WT:</text>
<text x="244.1" y="170.8">SHEET: 01 OF 01</text>
<text x="249.1" y="168.6">REV. :-0</text>
</g>
<g font-size="1.3">
<text x="201.5" y="160">NAME</text>
<text x="202" y="161.7">S.L</text>
<text x="207.2" y="160">SIGN</text>
<text x="213.5" y="161.7">30/08/18</text>
<text x="214.3" y="160">DATE</text>
<text x="238.9" y="159.9">Website:- www.nihva.com</text>
<text x="240.9" y="158.7">Email:- info@nihva.com</text>
<text x="242.4" y="157.4">Tel : 020 66304033</text>
<text x="202.1" y="163.9">P.A</text>
<text x="202.2" y="166.1">R.D</text>
<text x="213.5" y="166.2">30/08/18</text>
<text x="213.5" y="163.9">30/08/18</text>
</g>
<g font-size="1.1">
<text x="194.6" y="162">DRAWN</text>
<text x="194.5" y="163.9">CHECK</text>
<text x="194.6" y="166.4">APPROVAL</text>
<text x="194.5" y="168.3">If any queries contact : design@nihva.com</text>
<text x="200" y="170.6">ALL DIMENSION ARE IN mm</text>
</g>
<text font-size="1" x="195.4" y="154.3">TITLE</text>
</svg>
